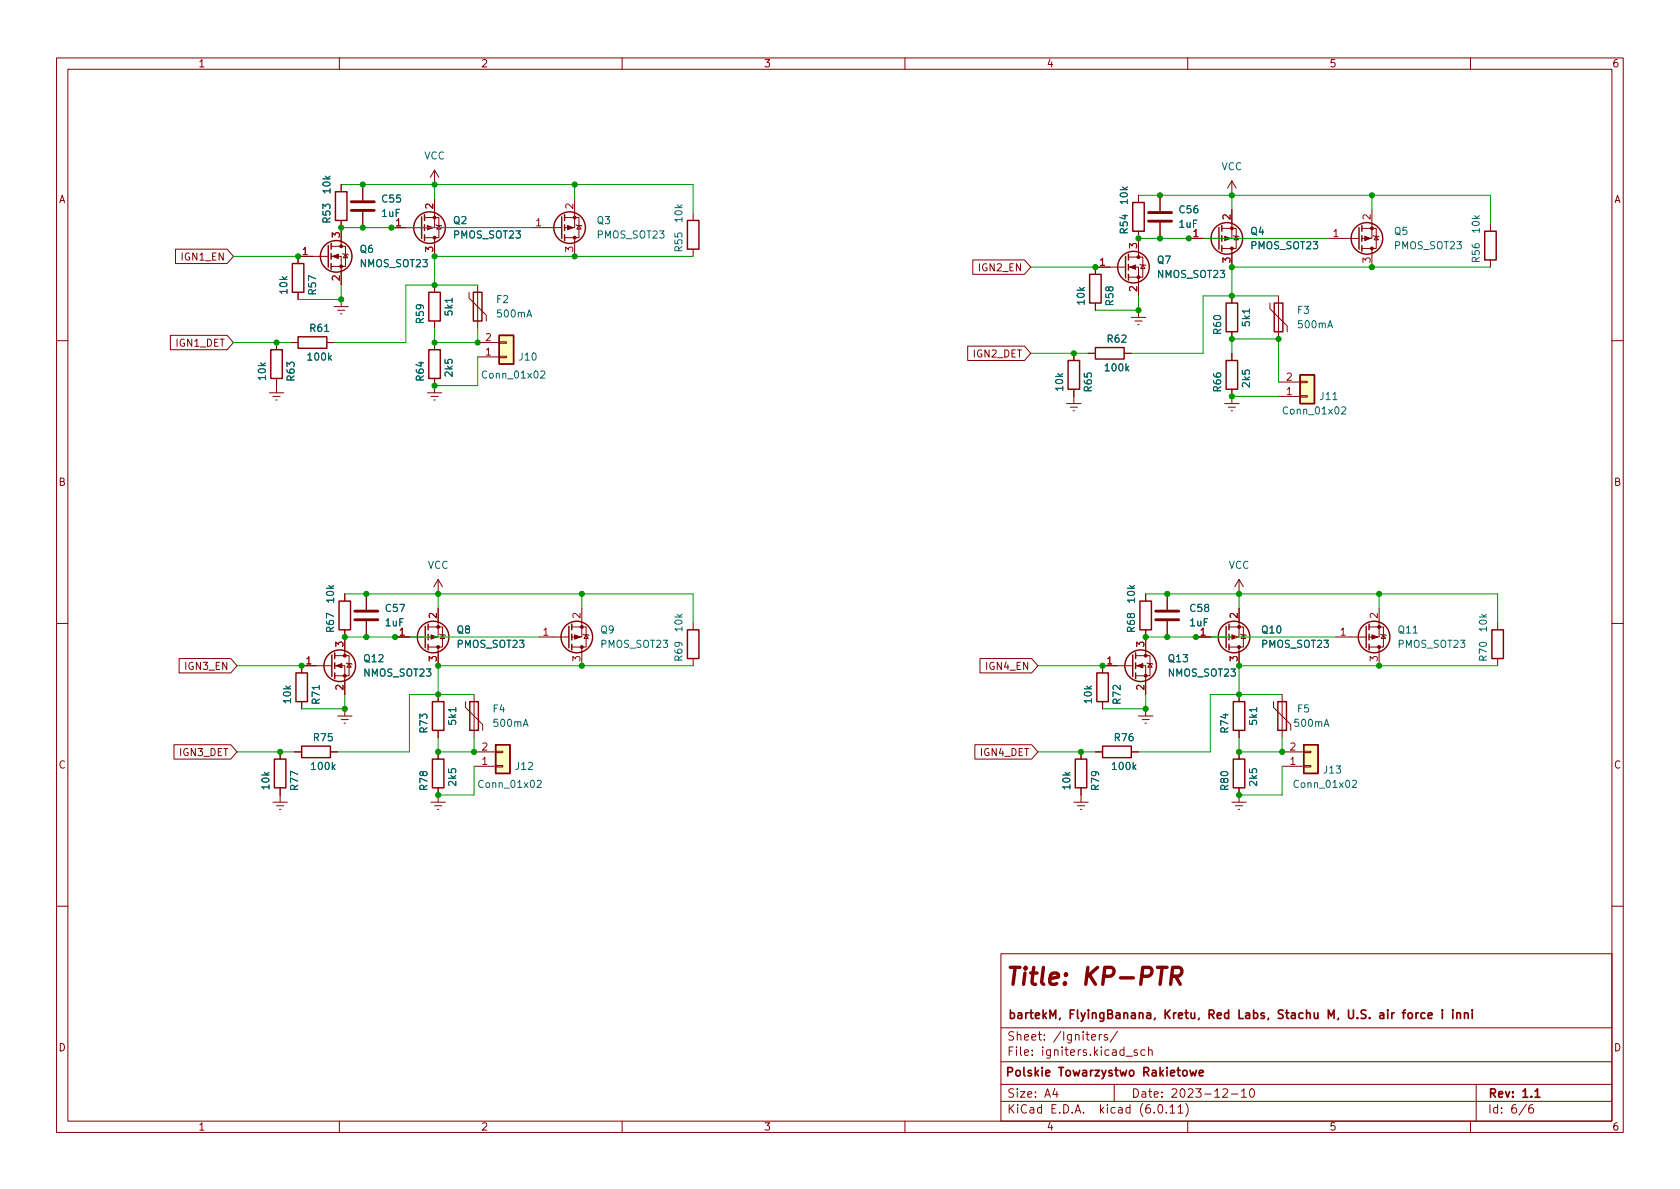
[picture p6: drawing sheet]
<svg xmlns="http://www.w3.org/2000/svg" width="297mm" height="210mm" viewBox="0 0 297 210" stroke-linecap="round" stroke-linejoin="round" font-family="sans-serif">
<g fill="none" stroke="#840000" stroke-width=".18">
<path d="M10 10.2h277v190.1h-277zM12 12.2h273v186.1h-273zM60 10.2v2M110 10.2v2M160 10.2v2M210 10.2v2M260 10.2v2M60.3 32.6v1.3M60.3 39v4.6M64.1 32.6v2.8M64.1 37.5v2.8M75.1 38.5h2.5v3.5h-2.5"/>
<path d="M76.8 35.2v5.1h-1.7M76.8 30.1v2.5M76.8 30.1l-.7 1.3M76.8 30.1l.8 1.3M77.1 39.7l.1 .2h.8l.1 .1M77.6 39.9l.4 .6h-.8zM99.8 38.5h2.6v3.5h-2.6M101.6 35.2v5.1h-1.8M101.9 39.7l.1 .2h.7l.2 .1M102.4 39.9l.3 .6h-.7zM122.6 37.7v1.3M201.3 34.5v1.3"/>
<path d="M205.1 34.5v2.8M205.1 39.4v2.8M217.8 37.1v5.1h-1.8M217.8 32v2.5M217.8 32l-.8 1.3M217.8 32l.8 1.3M242.6 37.1v5.1h-1.8M263.5 39.6v1.3M30.1 59.3h10.1l1.1 1.3-1.1 1.2h-10.1zM31 44.1h9.2l1.1 1.2-1.1 1.3h-9.2zM52.7 51.7v1.3M58 45.3h-5.3v1.3"/>
<path d="M58.5 45.3h1.8v5.1M58.5 43.6h2.6v3.5h-2.6M59.1 54.2h2.5M59.7 54.9h1.3M60.2 55.5h.3M60.3 53v1.2M60.6 44.8l.1 .2h.8l.1 .1M61.1 45l.4 .6h-.8zM69.2 40.3h5.3M76.8 42v3.3M76.8 50.4v1.3M76.8 56.8v1.2"/>
<path d="M82.9 51.7v1l3.1 3v1.1M84.5 50.4v7.6M94 40.3h5.3M101.6 42v3.3M122.6 44.1v1.2M172 46h9.1l1.1 1.2-1.1 1.3h-9.1zM193.7 53.6v1.3M199 47.2h-5.3v1.3M199.5 47.2h1.8v5.1M199.5 45.5h2.6v3.5h-2.6M200 56.1h2.6M200.7 56.8h1.2"/>
<path d="M201.2 57.4h.2M201.3 40.9v4.6M201.3 54.9v1.2M201.5 46.7l.2 .2h.7l.2 .1M202.1 46.9l.3 .6h-.7zM210.2 42.2h5.3M216 40.4h2.6v3.5h-2.6M217.8 43.9v3.3M217.8 52.3v1.3M217.8 58.7v1.2M218.1 41.7l.1 .1h.7l.2 .1M218.6 41.8l.3 .6h-.7z"/>
<path d="M224.5 53.6v1l3.1 3.1v1M226.1 52.3v7.6M234.9 42.2h5.4M240.8 40.4h2.5v3.5h-2.5M242.6 43.9v3.3M242.8 41.7l.2 .1h.7l.1 .1M243.3 41.8l.4 .6h-.7zM263.5 46v1.2M10 60.2h2M47.6 69.5h2.6M48.3 70.1h1.2M48.8 70.7h.2"/>
<path d="M48.9 60.6v1.2M48.9 66.9v2.6M51.4 60.6h1.3M57.8 60.6h1.3M75.6 69.5h2.5M76.2 70.1h1.3M76.7 70.7h.3M76.8 60.6v1.2M76.8 66.9v2.6M84.5 63.1h3.8M84.5 60.6h3.8M88.3 60.4h1.2v.3h-1.2z"/>
<path d="M88.3 63h1.2v.2h-1.2zM171.1 61.2h10l1.1 1.3-1.1 1.2h-10zM188.6 71.4h2.5M189.2 72h1.3M189.7 72.6h.3M189.9 62.5v1.2M189.9 68.8v2.6M192.4 62.5h1.3M198.8 62.5h1.2M216.5 71.4h2.6M217.2 72h1.2M217.7 72.6h.2"/>
<path d="M217.8 62.5v1.2M217.8 68.8v2.6M226.1 70.1h3.8M226.1 67.6h3.8M229.9 67.4h1.2v.3h-1.2zM229.9 70h1.2v.2h-1.2zM285 60.2h2M10 110.2h2M31.7 116.5h9.1l1.1 1.2-1.1 1.3h-9.1zM58.7 117.7h-5.4v1.3M59.2 117.7h1.8v5.1M59.2 115.9h2.5v3.6h-2.5"/>
<path d="M61 105v1.3M61 111.4v4.5M61.2 117.2l.1 .1h.8l.1 .2M61.7 117.3l.4 .7h-.8zM64.8 105v2.8M64.8 109.8v2.8M69.8 112.6h5.4M75.7 110.9h2.5v3.5h-2.5M77.5 107.6v5h-1.8M77.5 102.5v2.5M77.5 114.4v3.3M77.5 102.5l-.8 1.3"/>
<path d="M77.5 102.5l.7 1.3M77.7 112.1l.2 .2h.7l.1 .1M78.2 112.3l.4 .6h-.7zM95.2 112.6h5.4M101.1 110.9h2.5v3.5h-2.5M102.9 107.6v5h-1.8M102.9 114.4v3.3M103.1 112.1l.2 .2h.7l.1 .1M103.6 112.3l.4 .6h-.7zM122.6 110.1v1.3M122.6 116.5v1.2M173.3 116.5h9.1l1.1 1.2-1.1 1.3h-9.1z"/>
<path d="M200.3 117.7h-5.4v1.3M200.8 117.7h1.8v5.1M200.8 115.9h2.5v3.6h-2.5M202.6 105v1.3M202.6 111.4v4.5M202.8 117.2l.1 .1h.8l.1 .2M203.3 117.3l.4 .7h-.8zM206.4 105v2.8M206.4 109.8v2.8M211.5 112.6h5.3M217.3 110.9h2.5v3.5h-2.5M219.1 107.6v5h-1.8"/>
<path d="M219.1 102.5v2.5M219.1 114.4v3.3M219.1 102.5l-.8 1.3M219.1 102.5l.7 1.3M219.3 112.1l.2 .2h.7l.1 .1M219.8 112.3l.4 .6h-.7zM236.2 112.6h5.4M242.1 110.9h2.5v3.5h-2.5M243.8 107.6v5h-1.7M243.8 114.4v3.3M244.1 112.1l.1 .2h.8l.1 .1M244.6 112.3l.4 .6h-.8z"/>
<path d="M264.8 110.1v1.3M264.8 116.5v1.2M285 110.2h2M30.8 131.7h10l1.1 1.3-1.1 1.2h-10zM49.5 133v1.2M49.5 139.3v2.6M52.1 133h1.2M53.3 124.1v1.2M58.4 133h1.3M59.7 126.6h2.5M60.3 127.2h1.3M60.8 127.9h.3"/>
<path d="M61 125.3v1.3M77.5 122.8v1.3M77.5 129.2v1.2M77.5 133v1.2M77.5 139.3v2.6M82.3 124.1v1l3 3v1.1M83.8 135.5h3.8M83.8 133h3.8M83.8 122.8v7.6M87.6 132.8h1.3v.3h-1.3zM87.6 135.4h1.3v.2h-1.3zM172.4 131.7h10l1.1 1.3-1.1 1.2h-10z"/>
<path d="M191.1 133v1.2M191.1 139.3v2.6M193.7 133h1.2M194.9 124.1v1.2M200 133h1.3M201.3 126.6h2.5M201.9 127.2h1.3M202.4 127.9h.3M202.6 125.3v1.3M219.1 122.8v1.3M219.1 129.2v1.2M219.1 133v1.2"/>
<path d="M219.1 139.3v2.6M225.2 124.1v1l3 3v1.1M226.7 135.5h3.8M226.7 133h3.8M226.7 122.8v7.6M230.5 132.8h1.3v.3h-1.3zM230.5 135.4h1.3v.2h-1.3zM48.3 141.9h2.5M48.9 142.5h1.3M49.4 143.1h.3M76.2 141.9h2.5M76.8 142.5h1.3"/>
<path d="M77.3 143.1h.3M189.9 141.9h2.5M190.5 142.5h1.3M191 143.1h.3M217.8 141.9h2.5M218.4 142.5h1.3M218.9 143.1h.3M10 160.2h2M177 168.7h108v29.6h-108zM285 160.2h2M60 198.3v2M110 198.3v2"/>
<path d="M160 198.3v2M177 194.8h108M177 191.8h108M177 187.8h108M177 181.8h108M182.5 186.5v.1M182.5 185.7v.1M184.6 183.8v.1M184.6 183v.1M195.8 183l-.4-.1-.2 .2 .1 .3 .5 .1v.4h-.6M197 191.8v3M197.6 182.4l-1.3 1.9"/>
<path d="M202.4 185.7l-.4-.1-.3 .3v.4l.2 .3h.5M203.1 185.8l.2-.2 .3 .1 .1 .9M203.1 185.1v1.5M209.6 195.1a1.72 1.72 0 0 1 0 2.3M210 198.3v2M217.7 193.5h1.2M219.5 193l.4-.5v1.5M219.5 194h.9M221.1 192.7l.2-.2a.81 .81 0 0 1 .6 .7 .81 .81 0 0 1-.3 .8h-.2a.81 .81 0 0 1-.3-1.3zM260 198.3v2M261 191.8v6.5M271 195.3a.6 .6 0 0 0-.7 .7v.5l.1 .3h.5l.2-.1 .1-.5-.2-.2-.4-.1-.3 .3"/>
</g>
<path d="M207.1 172.6h1.2a.83 .83 0 0 0 .7-.7 .83 .83 0 0 0-.5-.8h-1.2l-.3 3" fill="none" stroke="#840000" stroke-width=".6"/>
<g fill="none" stroke="#840000" stroke-width=".3">
<path d="M219.1 178.6v1.5h.7M226.9 178.7l-.6-.1-.3 .3 .2 .3 .6 .3v.5l-.2 .1-.6-.1M238.4 178.6v1.2l.3 .3h.3l.3-.3v-1.2M244 179.2h.6l.1 .9M244.7 179.5h-.5a.29 .29 0 0 0-.3 .3 .29 .29 0 0 0 .3 .3l.5-.1M249 179.2l.2-.1 .5 .1v.6l-.1 .2-.4 .1-.2-.1zM256.9 178.6v.1M256.9 179.1v1M258.9 179.2l.3-.1 .3 .1 .1 .9M258.9 179.1v1M260.3 178.6v.1M260.3 179.1v1"/>
<path d="M187.4 180l-.1 .3M204.2 180l-.1 .3M234.9 180.1v-1.5l.5 1.1 .5-1.1v1.5M236.7 180l-.2 .3"/>
</g>
<g fill="#ffffc2" stroke="#ffffc2" stroke-width=".18">
<path d="M87.6 131.7h2.6v5.1h-2.6z"/>
<path d="M230.5 131.7h2.5v5.1h-2.5z"/>
<path d="M88.3 59.3h2.5v5.1h-2.5z"/>
<path d="M229.9 66.3h2.5v5.1h-2.5z"/>
</g>
<g fill="none" stroke="#840000" stroke-width=".25">
<path d="M59.3 33.9h2v5.1h-2zM74.5 38.3v3.9M75.1 38v1M75.1 39.7v1.1M99.3 38.3v3.9M99.8 38v1M99.8 39.7v1.1M121.5 39h2.1v5.1h-2.1zM200.3 35.8h2v5.1h-2zM216 39.9v1M240.8 39.9v1M51.7 46.6h2v5.1h-2z"/>
<path d="M52.7 59.6h5.1v2h-5.1zM58 43.4v3.8M58.5 43v1.1M58.5 44.8v1M58.5 46.6v1M75.1 41.5v1M75.8 51.7h2.1v5.1h-2.1zM83.7 51.7h1.5v5.1h-1.5zM88.3 59.3h2.5v5.1h-2.5zM99.8 41.5v1M192.7 48.5h2v5.1h-2zM199 45.3v3.8"/>
<path d="M199.5 45v1M199.5 46.7v1M199.5 48.5v1M215.5 40.3v3.8M216 41.7v1M216 43.4v1M216.8 53.6h2v5.1h-2zM225.3 53.6h1.5v5.1h-1.5zM240.3 40.3v3.8M240.8 41.7v1M240.8 43.4v1M262.5 40.9h2v5.1h-2z"/>
<path d="M47.9 61.8h2v5.1h-2zM75.8 61.8h2.1v5.1h-2.1zM188.8 63.7h2.1v5.1h-2.1zM193.7 61.5h5.1v2h-5.1zM216.8 63.7h2v5.1h-2zM229.9 66.3h2.5v5.1h-2.5zM52.3 119h2.1v5.1h-2.1zM58.7 115.8v3.8M59.2 115.4v1.1M59.2 117.2v1M59.2 119v1M59.9 106.3h2.1v5.1h-2.1z"/>
<path d="M75.2 110.7v3.8M75.7 110.4v1M75.7 112.1v1.1M75.7 113.9v1M100.6 110.7v3.8M101.1 110.4v1M101.1 112.1v1.1M101.1 113.9v1M121.5 111.4h2.1v5.1h-2.1zM193.9 119h2.1v5.1h-2.1zM200.3 115.8v3.8M200.8 115.4v1.1"/>
<path d="M200.8 117.2v1M200.8 119v1M201.5 106.3h2.1v5.1h-2.1zM216.8 110.7v3.8M217.3 110.4v1M217.3 112.1v1.1M217.3 113.9v1M241.6 110.7v3.8M242.1 110.4v1M242.1 112.1v1.1M242.1 113.9v1M263.8 111.4h2v5.1h-2z"/>
<path d="M48.5 134.2h2v5.1h-2zM53.3 131.9h5.1v2.1h-5.1zM76.5 134.2h2v5.1h-2zM76.5 124.1h2v5.1h-2zM83.1 124.1h1.5v5.1h-1.5zM87.6 131.7h2.6v5.1h-2.6zM190.1 134.2h2.1v5.1h-2.1zM194.9 131.9h5.1v2.1h-5.1zM218.1 124.1h2v5.1h-2zM218.1 134.2h2v5.1h-2zM225.9 124.1h1.6v5.1h-1.6zM230.5 131.7h2.5v5.1h-2.5z"/>
<circle cx="59.4" cy="45.3" r="2.79"/>
<circle cx="75.9" cy="40.3" r="2.79"/>
<circle cx="100.7" cy="40.3" r="2.79"/>
<circle cx="200.4" cy="47.2" r="2.79"/>
<circle cx="216.9" cy="42.2" r="2.79"/>
<circle cx="241.7" cy="42.2" r="2.79"/>
<circle cx="60.1" cy="117.7" r="2.79"/>
<circle cx="76.6" cy="112.6" r="2.79"/>
<circle cx="102" cy="112.6" r="2.79"/>
<circle cx="201.7" cy="117.7" r="2.79"/>
<circle cx="218.2" cy="112.6" r="2.79"/>
<circle cx="243" cy="112.6" r="2.79"/>
</g>
<g fill="none" stroke="#006464" stroke-width=".18">
<path d="M57.4 58.6h.7M79.9 52.7v.8M93.2 56.1l.4-1.3 .4 1.3M93.3 55.7h.6M220.9 54.6v.8M234.8 58l.4-1.3 .4 1.3M234.9 57.6h.6M58.2 63.2l.4 .5M58.6 62.8l-.5 .5M95.6 65.7l.5-.1 .2 .4-.7 .9h.7M199.2 65.1l.4 .5M199.6 64.7l-.5 .5"/>
<path d="M235.7 70.7h.7M237.2 72.1l.5-.2 .2 .4-.7 .9h.7M56.5 121.2v.7M58.9 135.6l.3 .5M59.2 135.2l-.4 .5M80.6 125.1v.8M92.5 128.5l.4-1.3 .5 1.3M92.6 128.1h.6M95 138.1l.5-.1 .2 .3-.8 1h.8M200.5 135.6l.3 .5M200.8 135.2l-.4 .5M222.2 125.1v.8"/>
<path d="M234.1 128.5l.4-1.3 .5 1.3M234.2 128.1h.6M239.1 138.1l.5-.1 .2 .3-.7 1h.7"/>
</g>
<g fill="#840000" stroke="#840000" stroke-width=".18">
<path d="M76.2 112.3l1 .3-1 .4z"/>
<path d="M217.8 112.3l1 .3-1 .4z"/>
<path d="M216.5 41.8l1.1 .4-1.1 .3z"/>
<path d="M101.6 112.3l1 .3-1 .4z"/>
<path d="M241.3 41.8l1 .4-1 .3z"/>
<path d="M242.6 112.3l1 .3-1 .4z"/>
<path d="M75.6 39.9l1 .4-1 .3z"/>
<path d="M100.3 39.9l1 .4-1 .3z"/>
<path d="M58.8 45.3l1-.3v.7z"/>
<path d="M201 117.7l1.1-.4v.8z"/>
<path d="M199.8 47.2l1-.3v.7z"/>
<path d="M59.4 117.7l1.1-.4v.8z"/>
<circle cx="77.5" cy="110.9" r=".25"/>
<circle cx="77.5" cy="114.4" r=".25"/>
<circle cx="219.1" cy="110.9" r=".25"/>
<circle cx="219.1" cy="114.4" r=".25"/>
<circle cx="217.8" cy="40.4" r=".25"/>
<circle cx="217.8" cy="43.9" r=".25"/>
<circle cx="102.9" cy="110.9" r=".25"/>
<circle cx="102.9" cy="114.4" r=".25"/>
<circle cx="242.6" cy="40.4" r=".25"/>
<circle cx="242.6" cy="43.9" r=".25"/>
<circle cx="243.8" cy="110.9" r=".25"/>
<circle cx="243.8" cy="114.4" r=".25"/>
<circle cx="76.8" cy="38.5" r=".25"/>
<circle cx="76.8" cy="42" r=".25"/>
<circle cx="101.6" cy="38.5" r=".25"/>
<circle cx="101.6" cy="42" r=".25"/>
<circle cx="60.3" cy="47.1" r=".25"/>
<circle cx="60.3" cy="43.6" r=".25"/>
<circle cx="202.6" cy="119.5" r=".25"/>
<circle cx="202.6" cy="115.9" r=".25"/>
<circle cx="201.3" cy="49" r=".25"/>
<circle cx="201.3" cy="45.5" r=".25"/>
<circle cx="61" cy="119.5" r=".25"/>
<circle cx="61" cy="115.9" r=".25"/>
</g>
<path d="M62.1 37.2h4.1M62.1 35.7h4.1M203.1 39.1h4M203.1 37.6h4M62.7 109.6h4.1M62.7 108.1h4.1M204.3 109.6h4.1M204.3 108.1h4.1" fill="none" stroke="#840000" stroke-width=".51"/>
<g fill="none" stroke="#009600" stroke-width=".18">
<path d="M60.3 32.6h62.3v5.1M76.8 32.6v2.6M101.6 32.6v2.6M201.3 34.5h62.2v5.1M217.8 34.5v2.6M242.6 34.5v2.6M41.3 45.3h11.4M60.3 40.3h33.7M60.3 50.4v2.6h-7.6M76.8 58v2.6h7.7v-2.6M84.5 50.4h-12.7v10.2h-12.7M122.6 45.3h-45.8v5.1"/>
<path d="M182.2 47.2h11.5M201.3 42.2h33.6M201.3 52.3v2.6h-7.6M226.1 52.3h-13.4v10.2h-12.7M263.5 47.2h-45.7v5.1M41.3 60.6h10.1M84.5 63.1v5.1h-7.7M182.2 62.5h10.2M217.8 62.5v-2.6h8.3v7.7M217.8 70.1h8.3M41.9 117.7h11.4M61 105h61.6v5.1"/>
<path d="M61 112.6h34.2M77.5 105v2.6M102.9 105v2.6M122.6 117.7h-45.1v5.1M183.5 117.7h11.4M202.6 112.6h33.6M202.6 105h62.2v5.1M219.1 105v2.6M243.8 105v2.6M264.8 117.7h-45.7v5.1M41.9 133h10.2M61 122.8v2.5h-7.7"/>
<path d="M77.5 130.4v2.6h6.3v-2.6M83.8 122.8h-11.4v10.2h-12.7M83.8 135.5v5.1h-6.3M183.5 133h10.2M202.6 122.8v2.5h-7.7M219.1 130.4v2.6h7.6v-2.6M226.7 122.8h-12.7v10.2h-12.7M226.7 135.5v5.1h-7.6"/>
</g>
<g fill="#009600" stroke="#009600" stroke-width=".18">
<circle cx="217.8" cy="34.5" r=".46"/>
<circle cx="217.8" cy="47.2" r=".46"/>
<circle cx="217.8" cy="52.3" r=".46"/>
<circle cx="226.1" cy="59.9" r=".46"/>
<circle cx="210.2" cy="42.2" r=".46"/>
<circle cx="242.6" cy="47.2" r=".46"/>
<circle cx="242.6" cy="34.5" r=".46"/>
<circle cx="83.8" cy="133" r=".46"/>
<circle cx="77.5" cy="117.7" r=".46"/>
<circle cx="77.5" cy="122.8" r=".46"/>
<circle cx="102.9" cy="117.7" r=".46"/>
<circle cx="102.9" cy="105" r=".46"/>
<circle cx="211.5" cy="112.6" r=".46"/>
<circle cx="206.4" cy="105" r=".46"/>
<circle cx="219.1" cy="122.8" r=".46"/>
<circle cx="219.1" cy="117.7" r=".46"/>
<circle cx="219.1" cy="105" r=".46"/>
<circle cx="219.1" cy="133" r=".46"/>
<circle cx="243.8" cy="105" r=".46"/>
<circle cx="219.1" cy="140.6" r=".46"/>
<circle cx="226.7" cy="133" r=".46"/>
<circle cx="243.8" cy="117.7" r=".46"/>
<circle cx="76.8" cy="50.4" r=".46"/>
<circle cx="84.5" cy="60.6" r=".46"/>
<circle cx="76.8" cy="60.6" r=".46"/>
<circle cx="76.8" cy="45.3" r=".46"/>
<circle cx="76.8" cy="32.6" r=".46"/>
<circle cx="101.6" cy="32.6" r=".46"/>
<circle cx="101.6" cy="45.3" r=".46"/>
<circle cx="76.8" cy="68.2" r=".46"/>
<circle cx="60.3" cy="53" r=".46"/>
<circle cx="60.3" cy="40.3" r=".46"/>
<circle cx="64.1" cy="40.3" r=".46"/>
<circle cx="52.7" cy="45.3" r=".46"/>
<circle cx="69.2" cy="40.3" r=".46"/>
<circle cx="64.1" cy="32.6" r=".46"/>
<circle cx="48.9" cy="60.6" r=".46"/>
<circle cx="202.6" cy="125.3" r=".46"/>
<circle cx="194.9" cy="117.7" r=".46"/>
<circle cx="206.4" cy="112.6" r=".46"/>
<circle cx="202.6" cy="112.6" r=".46"/>
<circle cx="191.1" cy="133" r=".46"/>
<circle cx="205.1" cy="34.5" r=".46"/>
<circle cx="193.7" cy="47.2" r=".46"/>
<circle cx="201.3" cy="54.9" r=".46"/>
<circle cx="189.9" cy="62.5" r=".46"/>
<circle cx="217.8" cy="70.1" r=".46"/>
<circle cx="217.8" cy="59.9" r=".46"/>
<circle cx="201.3" cy="42.2" r=".46"/>
<circle cx="205.1" cy="42.2" r=".46"/>
<circle cx="64.8" cy="105" r=".46"/>
<circle cx="77.5" cy="105" r=".46"/>
<circle cx="61" cy="112.6" r=".46"/>
<circle cx="61" cy="125.3" r=".46"/>
<circle cx="53.3" cy="117.7" r=".46"/>
<circle cx="69.8" cy="112.6" r=".46"/>
<circle cx="64.8" cy="112.6" r=".46"/>
<circle cx="49.5" cy="133" r=".46"/>
<circle cx="77.5" cy="133" r=".46"/>
<circle cx="77.5" cy="140.6" r=".46"/>
</g>
<g font-size="4.2" fill="#840000">
<text x="177.6" y="175.1">Title:</text>
<text x="191.4" y="175.1">KP-PTR</text>
</g>
<g font-size="2.1" fill="#840000">
<text x="178" y="184.5">Sheet:</text>
<text x="178.1" y="180.6">bartekM,</text>
<text x="186.2" y="184.5">/Igniters/</text>
<text x="189" y="180.6">FlyingBanana,</text>
<text x="206.1" y="180.6">Kretu,</text>
<text x="214.1" y="180.6">Red</text>
<text x="219.7" y="180.6">Labs,</text>
<text x="227" y="180.6">Stachu</text>
<text x="240" y="180.6">U.S.</text>
<text x="245.9" y="180.6">air</text>
<text x="250.3" y="180.6">force</text>
<text x="257.5" y="180.6">i</text>
<text x="177.6" y="190.8">Polskie</text>
<text x="178" y="187.2">File:</text>
<text x="184.4" y="187.2">igniters.kicad_sch</text>
<text x="187.1" y="190.8">Towarzystwo</text>
<text x="202.3" y="190.8">Rakietowe</text>
<text x="178" y="197.4">KiCad</text>
<text x="178" y="194.6">Size:</text>
<text x="184.7" y="194.6">A4</text>
<text x="185.7" y="197.4">E.D.A.</text>
<text x="194.6" y="197.4">kicad</text>
<text x="200" y="194.6">Date:</text>
<text x="201.8" y="197.4">(6.0.11)</text>
<text x="207" y="194.6">2023-12-10</text>
<text x="263" y="194.6">Rev:</text>
<text x="263" y="197.4">Id:</text>
<text x="267.1" y="197.4">6/6</text>
<text x="269.1" y="194.6">1.1</text>
</g>
<g font-size="1.8" fill="#840000">
<text x="35" y="12.3">1</text>
<text x="85" y="12.3">2</text>
<text x="135" y="12.3">3</text>
<text x="185" y="12.3">4</text>
<text x="235" y="12.3">5</text>
<text x="285" y="12.3">6</text>
<text x="10.4" y="36.3">A</text>
<text x="285.4" y="36.3">A</text>
<text x="31.8" y="46.4">IGN1_EN</text>
<text x="172.8" y="48.4">IGN2_EN</text>
<text x="30.9" y="61.7">IGN1_DET</text>
<text x="171.9" y="63.6">IGN2_DET</text>
<text x="10.3" y="86.3">B</text>
<text x="285.3" y="86.3">B</text>
<text x="32.5" y="118.8">IGN3_EN</text>
<text x="174.1" y="118.8">IGN4_EN</text>
<text x="10.3" y="136.3">C</text>
<text x="31.6" y="134.1">IGN3_DET</text>
<text x="173.2" y="134.1">IGN4_DET</text>
<text x="285.3" y="136.3">C</text>
<text x="10.3" y="186.3">D</text>
<text x="285.3" y="186.3">D</text>
<text x="35" y="200.3">1</text>
<text x="85" y="200.3">2</text>
<text x="135" y="200.3">3</text>
<text x="185" y="200.3">4</text>
<text x="235" y="200.3">5</text>
<text x="285" y="200.3">6</text>
</g>
<g font-size="1.8" fill="#006464">
<text x="74.9" y="28.6">VCC</text>
<text x="58.8" y="34.4" transform="rotate(-90 58.8 34.4)">10k</text>
<text x="215.9" y="30.5">VCC</text>
<text x="58.8" y="39.6" transform="rotate(-90 58.8 39.6)">R53</text>
<text x="67.3" y="36.2">C55</text>
<text x="67.3" y="38.7">1uF</text>
<text x="80" y="40">Q2</text>
<text x="105.4" y="40">Q3</text>
<text x="121" y="39.5" transform="rotate(-90 121 39.5)">10k</text>
<text x="199.8" y="41.5" transform="rotate(-90 199.8 41.5)">R54</text>
<text x="199.8" y="36.3" transform="rotate(-90 199.8 36.3)">10k</text>
<text x="208.3" y="38.1">C56</text>
<text x="208.3" y="40.6">1uF</text>
<text x="221" y="41.9">Q4</text>
<text x="246.4" y="41.9">Q5</text>
<text x="262" y="41.4" transform="rotate(-90 262 41.4)">10k</text>
<text x="63.5" y="45.1">Q6</text>
<text x="63.5" y="47.6">NMOS_SOT23</text>
<text x="80" y="42.5">PMOS_SOT23</text>
<text x="105.4" y="42.5">PMOS_SOT23</text>
<text x="121" y="44.7" transform="rotate(-90 121 44.7)">R55</text>
<text x="204.5" y="47">Q7</text>
<text x="221" y="44.5">PMOS_SOT23</text>
<text x="246.4" y="44.5">PMOS_SOT23</text>
<text x="262" y="46.6" transform="rotate(-90 262 46.6)">R56</text>
<text x="51.2" y="52.2" transform="rotate(-90 51.2 52.2)">10k</text>
<text x="56.3" y="52.3" transform="rotate(-90 56.3 52.3)">R57</text>
<text x="87.6" y="54">F2</text>
<text x="204.5" y="49.5">NMOS_SOT23</text>
<text x="54.6" y="59.1">R61</text>
<text x="75.3" y="57.4" transform="rotate(-90 75.3 57.4)">R59</text>
<text x="80.4" y="56" transform="rotate(-90 80.4 56)">5k1</text>
<text x="87.6" y="56.5">500mA</text>
<text x="192.2" y="54.1" transform="rotate(-90 192.2 54.1)">10k</text>
<text x="197.2" y="54.2" transform="rotate(-90 197.2 54.2)">R58</text>
<text x="216.3" y="59.3" transform="rotate(-90 216.3 59.3)">R60</text>
<text x="221.4" y="57.9" transform="rotate(-90 221.4 57.9)">5k1</text>
<text x="229.2" y="55.9">F3</text>
<text x="229.2" y="58.4">500mA</text>
<text x="54.1" y="64.1">100k</text>
<text x="91.6" y="64.1">J10</text>
<text x="195.6" y="61">R62</text>
<text x="47.4" y="67.5" transform="rotate(-90 47.4 67.5)">10k</text>
<text x="52.5" y="67.6" transform="rotate(-90 52.5 67.6)">R63</text>
<text x="75.3" y="67.6" transform="rotate(-90 75.3 67.6)">R64</text>
<text x="80.4" y="66.8" transform="rotate(-90 80.4 66.8)">2k5</text>
<text x="85" y="67.3">Conn_01x02</text>
<text x="188.3" y="69.4" transform="rotate(-90 188.3 69.4)">10k</text>
<text x="193.4" y="69.5" transform="rotate(-90 193.4 69.5)">R65</text>
<text x="195.1" y="66">100k</text>
<text x="216.3" y="69.5" transform="rotate(-90 216.3 69.5)">R66</text>
<text x="221.4" y="68.7" transform="rotate(-90 221.4 68.7)">2k5</text>
<text x="233.2" y="71.1">J11</text>
<text x="226.6" y="73.7">Conn_01x02</text>
<text x="75.6" y="101">VCC</text>
<text x="217.2" y="101">VCC</text>
<text x="59.4" y="106.8" transform="rotate(-90 59.4 106.8)">10k</text>
<text x="201" y="106.8" transform="rotate(-90 201 106.8)">10k</text>
<text x="59.4" y="112" transform="rotate(-90 59.4 112)">R67</text>
<text x="67.9" y="108.6">C57</text>
<text x="67.9" y="111.1">1uF</text>
<text x="80.6" y="112.4">Q8</text>
<text x="106" y="112.4">Q9</text>
<text x="121" y="111.9" transform="rotate(-90 121 111.9)">10k</text>
<text x="201" y="112" transform="rotate(-90 201 112)">R68</text>
<text x="210.2" y="108.6">C58</text>
<text x="210.2" y="111.1">1uF</text>
<text x="222.9" y="112.4">Q10</text>
<text x="247" y="112.4">Q11</text>
<text x="263.3" y="111.9" transform="rotate(-90 263.3 111.9)">10k</text>
<text x="64.1" y="117.5">Q12</text>
<text x="80.6" y="114.9">PMOS_SOT23</text>
<text x="106" y="114.9">PMOS_SOT23</text>
<text x="121" y="117.1" transform="rotate(-90 121 117.1)">R69</text>
<text x="206.4" y="117.5">Q13</text>
<text x="222.9" y="114.9">PMOS_SOT23</text>
<text x="247" y="114.9">PMOS_SOT23</text>
<text x="263.3" y="117.1" transform="rotate(-90 263.3 117.1)">R70</text>
<text x="51.8" y="124.6" transform="rotate(-90 51.8 124.6)">10k</text>
<text x="56.9" y="124.7" transform="rotate(-90 56.9 124.7)">R71</text>
<text x="64.1" y="120">NMOS_SOT23</text>
<text x="193.4" y="124.6" transform="rotate(-90 193.4 124.6)">10k</text>
<text x="198.5" y="124.7" transform="rotate(-90 198.5 124.7)">R72</text>
<text x="206.4" y="120">NMOS_SOT23</text>
<text x="55.2" y="131.4">R75</text>
<text x="76" y="129.8" transform="rotate(-90 76 129.8)">R73</text>
<text x="81" y="128.4" transform="rotate(-90 81 128.4)">5k1</text>
<text x="87" y="126.4">F4</text>
<text x="87" y="128.9">500mA</text>
<text x="196.8" y="131.4">R76</text>
<text x="217.6" y="129.8" transform="rotate(-90 217.6 129.8)">R74</text>
<text x="222.6" y="128.4" transform="rotate(-90 222.6 128.4)">5k1</text>
<text x="228.6" y="128.9">500mA</text>
<text x="229.2" y="126.4">F5</text>
<text x="54.7" y="136.5">100k</text>
<text x="90.9" y="136.5">J12</text>
<text x="196.4" y="136.5">100k</text>
<text x="233.8" y="137.2">J13</text>
<text x="48" y="139.8" transform="rotate(-90 48 139.8)">10k</text>
<text x="53.1" y="140" transform="rotate(-90 53.1 140)">R77</text>
<text x="76" y="140" transform="rotate(-90 76 140)">R78</text>
<text x="81" y="139.2" transform="rotate(-90 81 139.2)">2k5</text>
<text x="84.3" y="139.7">Conn_01x02</text>
<text x="189.6" y="139.8" transform="rotate(-90 189.6 139.8)">10k</text>
<text x="194.7" y="140" transform="rotate(-90 194.7 140)">R79</text>
<text x="217.6" y="140" transform="rotate(-90 217.6 140)">R80</text>
<text x="222.6" y="139.2" transform="rotate(-90 222.6 139.2)">2k5</text>
<text x="228.5" y="139.7">Conn_01x02</text>
</g>
<g font-size="1.8" fill="#a90000">
<text x="69.8" y="40">1</text>
<text x="76.6" y="37.1" transform="rotate(-90 76.6 37.1)">2</text>
<text x="94.6" y="40">1</text>
<text x="101.3" y="37.1" transform="rotate(-90 101.3 37.1)">2</text>
<text x="210.8" y="41.9">1</text>
<text x="217.6" y="39" transform="rotate(-90 217.6 39)">2</text>
<text x="235.5" y="41.9">1</text>
<text x="242.3" y="39" transform="rotate(-90 242.3 39)">2</text>
<text x="53.3" y="45.1">1</text>
<text x="60.1" y="42.2" transform="rotate(-90 60.1 42.2)">3</text>
<text x="76.6" y="44.7" transform="rotate(-90 76.6 44.7)">3</text>
<text x="101.3" y="44.7" transform="rotate(-90 101.3 44.7)">3</text>
<text x="194.3" y="47">1</text>
<text x="201" y="44.1" transform="rotate(-90 201 44.1)">3</text>
<text x="217.6" y="46.6" transform="rotate(-90 217.6 46.6)">3</text>
<text x="242.3" y="46.6" transform="rotate(-90 242.3 46.6)">3</text>
<text x="60.1" y="49.8" transform="rotate(-90 60.1 49.8)">2</text>
<text x="201" y="51.7" transform="rotate(-90 201 51.7)">2</text>
<text x="85.7" y="62.9">1</text>
<text x="85.7" y="60.3">2</text>
<text x="227.3" y="69.8">1</text>
<text x="227.3" y="67.3">2</text>
<text x="70.4" y="112.4">1</text>
<text x="77.2" y="109.5" transform="rotate(-90 77.2 109.5)">2</text>
<text x="95.8" y="112.4">1</text>
<text x="102.6" y="109.5" transform="rotate(-90 102.6 109.5)">2</text>
<text x="212" y="112.4">1</text>
<text x="218.8" y="109.5" transform="rotate(-90 218.8 109.5)">2</text>
<text x="236.8" y="112.4">1</text>
<text x="243.6" y="109.5" transform="rotate(-90 243.6 109.5)">2</text>
<text x="53.9" y="117.5">1</text>
<text x="60.7" y="114.6" transform="rotate(-90 60.7 114.6)">3</text>
<text x="77.2" y="117.1" transform="rotate(-90 77.2 117.1)">3</text>
<text x="102.6" y="117.1" transform="rotate(-90 102.6 117.1)">3</text>
<text x="195.5" y="117.5">1</text>
<text x="202.3" y="114.6" transform="rotate(-90 202.3 114.6)">3</text>
<text x="218.8" y="117.1" transform="rotate(-90 218.8 117.1)">3</text>
<text x="243.6" y="117.1" transform="rotate(-90 243.6 117.1)">3</text>
<text x="60.7" y="122.2" transform="rotate(-90 60.7 122.2)">2</text>
<text x="202.3" y="122.2" transform="rotate(-90 202.3 122.2)">2</text>
<text x="85" y="135.2">1</text>
<text x="85" y="132.7">2</text>
<text x="227.9" y="135.2">1</text>
<text x="227.9" y="132.7">2</text>
</g>
</svg>
